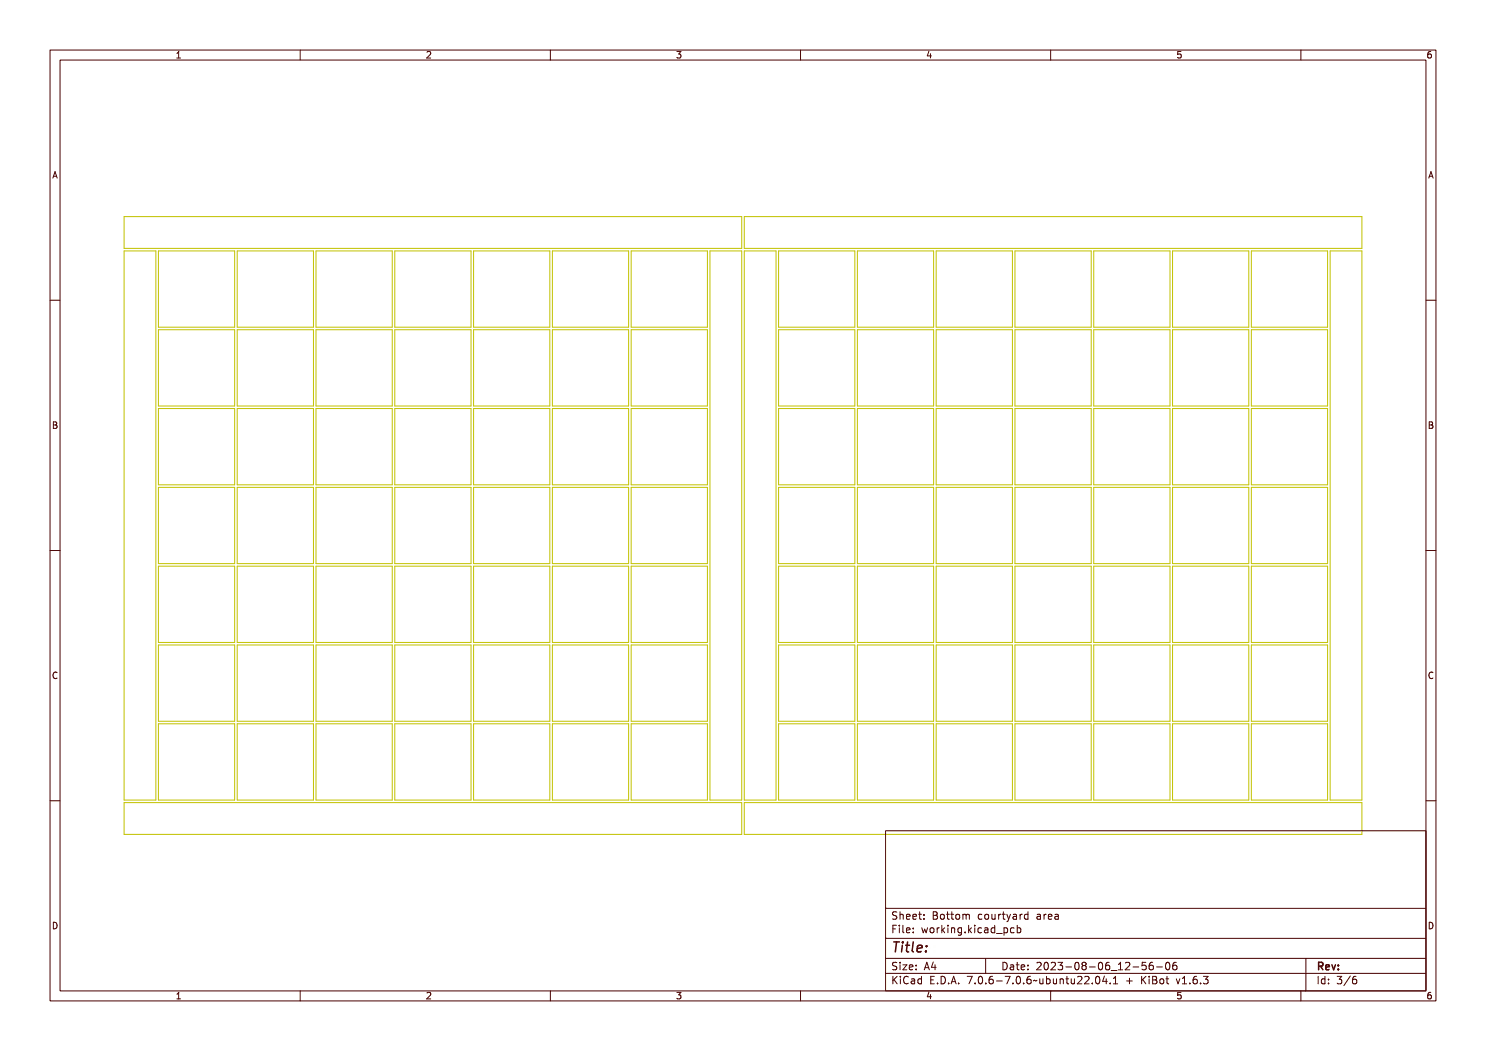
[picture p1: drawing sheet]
<svg xmlns="http://www.w3.org/2000/svg" width="297mm" height="210mm" viewBox="0 0 297 210" stroke-linecap="round" stroke-linejoin="round" font-family="sans-serif">
<g fill="none" stroke="#c2c200" stroke-width=".2">
<path d="M24.8 50.1h6.4v109.8h-6.4zM24.8 43.3h123.4v6.3h-123.4zM31.7 50.1h15.2v15.3h-15.2zM47.4 50.1h15.2v15.3h-15.2zM63.2 50.1h15.2v15.3h-15.2zM78.9 50.1h15.2v15.3h-15.2zM94.7 50.1h15.2v15.3h-15.2zM110.4 50.1h15.2v15.3h-15.2zM126.1 50.1h15.3v15.3h-15.3zM141.9 50.1h6.3v109.8h-6.3zM148.8 43.3h123.4v6.3h-123.4zM148.8 50.1h6.3v109.8h-6.3z"/>
<path d="M155.6 50.1h15.3v15.3h-15.3zM171.4 50.1h15.2v15.3h-15.2zM187.1 50.1h15.2v15.3h-15.2zM202.9 50.1h15.2v15.3h-15.2zM218.6 50.1h15.2v15.3h-15.2zM234.4 50.1h15.2v15.3h-15.2zM250.1 50.1h15.2v15.3h-15.2zM265.8 50.1h6.4v109.8h-6.4zM31.7 65.9h15.2v15.2h-15.2zM47.4 65.9h15.2v15.2h-15.2zM63.2 65.9h15.2v15.2h-15.2zM78.9 65.9h15.2v15.2h-15.2z"/>
<path d="M94.7 65.9h15.2v15.2h-15.2zM110.4 65.9h15.2v15.2h-15.2zM126.1 65.9h15.3v15.2h-15.3zM155.6 65.9h15.3v15.2h-15.3zM171.4 65.9h15.2v15.2h-15.2zM187.1 65.9h15.2v15.2h-15.2zM202.9 65.9h15.2v15.2h-15.2zM218.6 65.9h15.2v15.2h-15.2zM234.4 65.9h15.2v15.2h-15.2zM250.1 65.9h15.2v15.2h-15.2zM31.7 97.4h15.2v15.2h-15.2zM31.7 81.6h15.2v15.3h-15.2z"/>
<path d="M47.4 97.4h15.2v15.2h-15.2zM47.4 81.6h15.2v15.3h-15.2zM63.2 97.4h15.2v15.2h-15.2zM63.2 81.6h15.2v15.3h-15.2zM78.9 97.4h15.2v15.2h-15.2zM78.9 81.6h15.2v15.3h-15.2zM94.7 97.4h15.2v15.2h-15.2zM94.7 81.6h15.2v15.3h-15.2zM110.4 97.4h15.2v15.2h-15.2zM110.4 81.6h15.2v15.3h-15.2zM126.1 97.4h15.3v15.2h-15.3zM126.1 81.6h15.3v15.3h-15.3z"/>
<path d="M155.6 97.4h15.3v15.2h-15.3zM155.6 81.6h15.3v15.3h-15.3zM171.4 97.4h15.2v15.2h-15.2zM171.4 81.6h15.2v15.3h-15.2zM187.1 97.4h15.2v15.2h-15.2zM187.1 81.6h15.2v15.3h-15.2zM202.9 97.4h15.2v15.2h-15.2zM202.9 81.6h15.2v15.3h-15.2zM218.6 97.4h15.2v15.2h-15.2zM218.6 81.6h15.2v15.3h-15.2zM234.4 97.4h15.2v15.2h-15.2zM234.4 81.6h15.2v15.3h-15.2z"/>
<path d="M250.1 97.4h15.2v15.2h-15.2zM250.1 81.6h15.2v15.3h-15.2zM31.7 113.1h15.2v15.3h-15.2zM47.4 113.1h15.2v15.3h-15.2zM63.2 113.1h15.2v15.3h-15.2zM78.9 113.1h15.2v15.3h-15.2zM94.7 113.1h15.2v15.3h-15.2zM110.4 113.1h15.2v15.3h-15.2zM126.1 113.1h15.3v15.3h-15.3zM155.6 113.1h15.3v15.3h-15.3zM171.4 113.1h15.2v15.3h-15.2zM187.1 113.1h15.2v15.3h-15.2z"/>
<path d="M202.9 113.1h15.2v15.3h-15.2zM218.6 113.1h15.2v15.3h-15.2zM234.4 113.1h15.2v15.3h-15.2zM250.1 113.1h15.2v15.3h-15.2zM31.7 128.9h15.2v15.2h-15.2zM47.4 128.9h15.2v15.2h-15.2zM63.2 128.9h15.2v15.2h-15.2zM78.9 128.9h15.2v15.2h-15.2zM94.7 128.9h15.2v15.2h-15.2zM110.4 128.9h15.2v15.2h-15.2zM126.1 128.9h15.3v15.2h-15.3zM155.6 128.9h15.3v15.2h-15.3z"/>
<path d="M171.4 128.9h15.2v15.2h-15.2zM187.1 128.9h15.2v15.2h-15.2zM202.9 128.9h15.2v15.2h-15.2zM218.6 128.9h15.2v15.2h-15.2zM234.4 128.9h15.2v15.2h-15.2zM250.1 128.9h15.2v15.2h-15.2zM31.7 144.6h15.2v15.3h-15.2zM47.4 144.6h15.2v15.3h-15.2zM63.2 144.6h15.2v15.3h-15.2zM78.9 144.6h15.2v15.3h-15.2zM94.7 144.6h15.2v15.3h-15.2zM110.4 144.6h15.2v15.3h-15.2z"/>
<path d="M126.1 144.6h15.3v15.3h-15.3zM155.6 144.6h15.3v15.3h-15.3zM171.4 144.6h15.2v15.3h-15.2zM187.1 144.6h15.2v15.3h-15.2zM202.9 144.6h15.2v15.3h-15.2zM218.6 144.6h15.2v15.3h-15.2zM234.4 144.6h15.2v15.3h-15.2zM250.1 144.6h15.2v15.3h-15.2zM24.8 160.4h123.4v6.3h-123.4zM148.8 160.4h123.4v6.3h-123.4z"/>
</g>
<g fill="none" stroke="#480000" stroke-width=".2">
<path d="M10 10h277v190h-277zM12 12h273v186h-273zM60 10v2M110 10v2M160 10v2M210 10v2M260 10v2M10 60h2M285 60h2M10 110h2M285 110h2M10 160h2"/>
<path d="M285 160h2M177 166h108v32h-108zM60 198v2M110 198v2M160 198v2M177 181.5h108M177 187.5h108M177 191.5h108M177 194.5h108M178.1 195.2h.2v.6l.6-.6h.3l-.6 .6 .6 .8h-.2l-.5-.7-.2 .2v.5h-.2zM178.2 185h.9v.2h-.7v.4h.6v.2h-.6v.7h-.2zM178.3 182.4l.5-.1h.2v.2a.31 .31 0 0 0-.5-.1 .31 .31 0 0 0 0 .5 .5 .5 0 0 1 .6 .6 .5 .5 0 0 1-.8 .2l-.1-.2a.34 .34 0 0 0 .4 .1 .34 .34 0 0 0 .1-.5 .47 .47 0 0 1-.5-.2 .47 .47 0 0 1 .1-.5z"/>
<path d="M178.3 192.5l.5-.1h.2v.2a.31 .31 0 0 0-.5-.1 .31 .31 0 0 0 0 .5 .5 .5 0 0 1 .6 .6 .5 .5 0 0 1-.8 .2l-.1-.2a.34 .34 0 0 0 .4 .1 .34 .34 0 0 0 .1-.5 .47 .47 0 0 1-.5-.2 .47 .47 0 0 1 .1-.5zM179.4 182.2h.2v.6a.35 .35 0 0 1 .4-.1 .35 .35 0 0 1 .2 .4v.6h-.2v-.8h-.4v.8h-.2zM179.5 185.4h.4v.9h.4v.2h-.9v-.2h.3v-.8h-.2zM179.5 192.8h.4v.9h.4v.1h-.9v-.1h.3v-.8h-.2zM179.5 195.6h.4v.9h.4v.1h-.9v-.1h.3v-.8h-.2zM179.7 184.9h.2v.3h-.2zM179.7 192.3h.2v.3h-.2zM179.7 195.1h.2v.3h-.2zM180.6 184.9h.4v1.3l.4 .1v.2l-.5-.2v-1.2h-.3zM180.6 192.8h.8l-.6 .9h.6v.1h-.8l.6-.9h-.6zM180.7 182.8l.1-.1a.49 .49 0 0 1 .5 0 .49 .49 0 0 1 .2 .5h-.8a.42 .42 0 0 0 .3 .4 .42 .42 0 0 0 .4-.1 .47 .47 0 0 1-.4 .3 .47 .47 0 0 1-.4-.3zM180.7 195.4a.4 .4 0 0 1 .4-.3 .4 .4 0 0 1 .4 .3 .56 .56 0 0 0-.8 .4 .56 .56 0 0 0 .5 .7l.3-.1a.43 .43 0 0 1-.5 .3 .43 .43 0 0 1-.4-.4v-.6z"/>
<path d="M180.8 182.9l.4-.1 .1 .3h-.6zM181.8 195.6l.3-.1a.43 .43 0 0 1 .5 .5v.6h-.1v-.1a.38 .38 0 0 1-.5 .2 .38 .38 0 0 1-.2-.5 .38 .38 0 0 1 .4-.2h.3a.35 .35 0 0 0-.3-.4 .35 .35 0 0 0-.4 .2zM181.9 182.8l.1-.1a.49 .49 0 0 1 .5 0 .49 .49 0 0 1 .2 .5h-.8a.42 .42 0 0 0 .3 .4 .42 .42 0 0 0 .5-.1 .47 .47 0 0 1-.5 .3 .47 .47 0 0 1-.4-.3zM181.9 185.5l.1-.1a.49 .49 0 0 1 .5 0 .49 .49 0 0 1 .2 .5h-.8a.42 .42 0 0 0 .3 .4 .42 .42 0 0 0 .5-.1 .47 .47 0 0 1-.5 .3 .47 .47 0 0 1-.4-.3zM181.9 192.9l.1-.1a.49 .49 0 0 1 .5 0 .49 .49 0 0 1 .2 .5h-.8a.42 .42 0 0 0 .3 .4 .42 .42 0 0 0 .5-.1 .47 .47 0 0 1-.5 .3 .47 .47 0 0 1-.4-.3zM182 196.2l.5-.1a.31 .31 0 0 1-.2 .4 .31 .31 0 0 1-.4-.1zM182 182.9l.4-.1 .1 .3h-.6zM182 185.6l.4-.1 .1 .3h-.6zM182 193l.4-.1 .1 .3h-.6zM183 195.7l.4-.2 .2 .2v-.6h.2v1.5h-.2v-.1a.42 .42 0 0 1-.5 .1 .42 .42 0 0 1-.2-.5zM183.2 195.8l.1-.1a.4 .4 0 0 1 .3 .4 .4 .4 0 0 1-.3 .4l-.2-.2zM183.2 182.3h.2v.4h.4v.1h-.4v.7l.4 .1v.1h-.4l-.1-.1-.1-.8h-.3v-.1h.3z"/>
<path d="M183.3 185.4h.2v.3h-.2zM183.3 186.2h.2v.3h-.2zM183.3 192.8h.2v.3h-.2zM183.3 193.6h.2v.2h-.2zM184.5 182.7h.2v.3h-.2zM184.5 183.5h.2v.2h-.2zM185.2 185.4h.2l.2 .8 .1-.5h.2l.2 .5 .1-.8h.2l-.2 1.1h-.2l-.2-.7-.2 .7h-.1zM185.4 195.2h.9v.2h-.7v.4h.6v.2h-.6v.5h.7v.1h-.9zM185.7 192.4h.2l.5 1.4h-.2l-.1-.3h-.5l-.1 .3h-.2zM185.8 192.6l.2 .7h-.4zM186.6 182.3h.4a.35 .35 0 0 1 .5 .2 .35 .35 0 0 1-.3 .5 .41 .41 0 0 1 .3 .5 .41 .41 0 0 1-.5 .2h-.4zM186.8 183.1h.2a.27 .27 0 0 1 .3 .2 .27 .27 0 0 1-.3 .3h-.2z"/>
<path d="M186.8 182.5h.2a.23 .23 0 0 1 .3 .2 .23 .23 0 0 1-.3 .2h-.2zM186.8 185.6l.1-.1a.39 .39 0 0 1 .4 .4 .39 .39 0 0 1-.4 .4l-.1-.2zM186.9 196.4h.2v.2h-.2zM187.1 192.4h.2v.9h.2v.2h-.2v.3h-.2v-.3h-.6zM187.1 192.6v.7h-.4zM187.8 195.2a.76 .76 0 0 1 .9 .7 .76 .76 0 0 1-.9 .7zM188 195.4a.57 .57 0 0 1 .5 .5 .57 .57 0 0 1-.5 .6zM188 185.4h.2v.2v-.1a.29 .29 0 0 1 .3-.2 .29 .29 0 0 1 .3 .3 .37 .37 0 0 0-.5-.1 .37 .37 0 0 0-.1 .4v.6h-.2zM188 182.9l.1-.1a.39 .39 0 0 1 .4 .4 .39 .39 0 0 1-.4 .4l-.1-.2zM189.1 184.9h.1v.9l.5-.4h.2l-.4 .4 .5 .7h-.2l-.4-.6-.2 .1v.5h-.1zM189.2 182.3h.2v.4h.4v.1h-.4v.7l.4 .1v.1h-.4l-.1-.1-.1-.8h-.2v-.1h.2zM189.3 196.4h.3v.2h-.3z"/>
<path d="M190.3 185.4h.4v.9h.4v.2h-.9v-.2h.4v-.8h-.3zM190.5 182.3h.1v.4h.4v.1h-.4v.7l.4 .1v.1h-.4l-.1-.1v-.8h-.3v-.1h.3zM190.5 195.2h.3l.4 1.4h-.2l-.1-.3h-.5l-.1 .3h-.2zM190.6 184.9h.1v.3h-.1zM190.6 195.4l.2 .7h-.4zM191.4 185.4h.2v.1a.35 .35 0 0 1 .4-.1 .35 .35 0 0 1 .3 .4v.7h-.2l-.1-.9h-.3l-.1 .9h-.2zM191.6 182.9l.1-.1a.39 .39 0 0 1 .4 .4 .39 .39 0 0 1-.4 .4l-.1-.2zM191.7 196.4h.3v.2h-.3zM192.5 182.7l.6 .1 .3-.1 .1 1h-.1l-.1-.9-.2 .1v.8h-.1l-.2-.9-.1 .9h-.2zM192.7 185.5l.3-.2 .3 .2v-.1h.2v1a.53 .53 0 0 1-.8 .4v-.2a.36 .36 0 0 0 .4 .1 .36 .36 0 0 0 .2-.4l-.1 .1a.53 .53 0 0 1-.7-.3 .53 .53 0 0 1 .2-.6zM192.8 185.6l.1-.1a.39 .39 0 0 1 .4 .4 .39 .39 0 0 1-.4 .4l-.1-.2zM193.8 195.2h.9l-.5 1.4h-.2l.5-1.2h-.7z"/>
<path d="M194.1 186.2h.3v.3h-.3zM195.1 184.9h.2v.9l.4-.4h.3l-.5 .4 .5 .7h-.2l-.4-.6-.1 .1v.5h-.2zM195.2 182.8a.39 .39 0 0 1 .4-.2 .39 .39 0 0 1 .3 .3 .4 .4 0 0 0-.6 0 .4 .4 0 0 0 0 .6 .4 .4 0 0 0 .6 0 .45 .45 0 0 1-.6 .3 .45 .45 0 0 1-.3-.6zM195.3 196.4h.3v.2h-.3zM196.3 185.4h.5v.9h.3v.2h-.9v-.2h.4v-.8h-.3zM196.3 195.4a.57 .57 0 0 1 .7 0 .57 .57 0 0 1 .1 .8 .5 .5 0 0 1-.6 .5 .5 .5 0 0 1-.3-.8zM196.4 182.9l.1-.1a.39 .39 0 0 1 .4 .4 .39 .39 0 0 1-.4 .4l-.1-.2zM196.5 195.4a.61 .61 0 0 1 .4 1l-.1 .1a.61 .61 0 0 1-.4-1zM196.6 184.9h.2v.3h-.2zM197 191.5v3M197.4 182.7h.2v.8l.2 .1 .3-.2v-.7h.2v1h-.2v-.1a.35 .35 0 0 1-.4 .2 .35 .35 0 0 1-.3-.5zM197.6 185.5a.39 .39 0 0 1 .4-.2 .39 .39 0 0 1 .3 .3 .4 .4 0 0 0-.6 0 .4 .4 0 0 0 0 .6 .4 .4 0 0 0 .6 0 .45 .45 0 0 1-.6 .3 .45 .45 0 0 1-.3-.6z"/>
<path d="M197.7 196.4h.3v.2h-.3zM198.7 185.4l.2-.1a.43 .43 0 0 1 .6 .5v.7h-.2v-.2a.38 .38 0 0 1-.5 .2 .38 .38 0 0 1-.2-.5 .38 .38 0 0 1 .5-.2h.2a.35 .35 0 0 0-.3-.4 .35 .35 0 0 0-.3 .2zM198.7 195.4a.38 .38 0 0 1 .4-.3 .38 .38 0 0 1 .3 .3 .43 .43 0 0 0-.5 0 .43 .43 0 0 0-.1 .5 .46 .46 0 0 1 .7 .1 .46 .46 0 0 1-.2 .6 .46 .46 0 0 1-.7-.2zM198.8 182.7h.2v.2v-.1a.29 .29 0 0 1 .4-.2 .29 .29 0 0 1 .2 .3 .37 .37 0 0 0-.4-.1 .37 .37 0 0 0-.2 .4v.5h-.2zM198.8 186l.5-.1a.31 .31 0 0 1-.1 .4 .31 .31 0 0 1-.4-.1zM199.9 185.5l.3-.2 .3 .2v-.6h.2v1.6h-.2v-.2a.42 .42 0 0 1-.5 .1 .42 .42 0 0 1-.2-.5zM200 196h.5v.2h-.5zM200 185.6l.1-.1a.39 .39 0 0 1 .4 .4 .39 .39 0 0 1-.4 .4l-.1-.2zM200.1 182.3h.2v.4h.4v.1h-.4v.7l.4 .1v.1h-.4l-.2-.1v-.8h-.3v-.1h.3zM200.1 192.4a.76 .76 0 0 1 1 .7 .76 .76 0 0 1-1 .7zM200.3 192.6a.57 .57 0 0 1 .6 .5 .57 .57 0 0 1-.6 .6zM200.9 186.8l1.2 .1z"/>
<path d="M201 182.7h.2l.3 .8 .3-.8h.2l-.3 .7a.68 .68 0 0 1-.7 .8l.4-.5zM201 195.2h.9l-.5 1.4h-.2l.5-1.2h-.7zM201.4 192.8l.3-.1a.43 .43 0 0 1 .5 .5v.6h-.1v-.1a.38 .38 0 0 1-.5 .2 .38 .38 0 0 1-.2-.5 .38 .38 0 0 1 .4-.2h.3a.35 .35 0 0 0-.3-.4 .35 .35 0 0 0-.4 .2zM201.6 193.4l.5-.1a.31 .31 0 0 1-.2 .4 .31 .31 0 0 1-.4-.1zM202.2 185.4h.2v.1a.53 .53 0 0 1 .8 .3 .53 .53 0 0 1-.6 .7l-.2-.2v.6h-.2zM202.3 182.7l.3-.1a.43 .43 0 0 1 .5 .5v.6h-.2v-.1a.38 .38 0 0 1-.5 .2 .38 .38 0 0 1-.2-.5 .38 .38 0 0 1 .5-.2h.2a.35 .35 0 0 0-.2-.4 .35 .35 0 0 0-.4 .2zM202.4 183.3l.5-.1a.31 .31 0 0 1-.1 .4 .31 .31 0 0 1-.4-.1zM202.5 185.6l.1-.1a.4 .4 0 0 1 .4 .4 .4 .4 0 0 1-.4 .4l-.2-.2zM202.5 196.4h.3v.2h-.3zM202.8 192.4h.2v.4h.4v.1h-.4v.7l.4 .1v.1h-.4l-.2-.1v-.8h-.3v-.1h.3zM203.5 195.4a.57 .57 0 0 1 .8 0 .57 .57 0 0 1 0 .8 .5 .5 0 0 1-.6 .5 .5 .5 0 0 1-.3-.8zM203.6 185.5a.39 .39 0 0 1 .4-.2 .39 .39 0 0 1 .3 .3 .4 .4 0 0 0-.5 0 .4 .4 0 0 0 0 .6 .4 .4 0 0 0 .5 0 .45 .45 0 0 1-.6 .3 .45 .45 0 0 1-.2-.6z"/>
<path d="M203.6 182.7h.2v.2l.1-.1a.29 .29 0 0 1 .3-.2 .29 .29 0 0 1 .2 .3 .37 .37 0 0 0-.4-.1 .37 .37 0 0 0-.2 .4v.5h-.2zM203.7 195.4a.61 .61 0 0 1 .4 1l-.1 .1a.61 .61 0 0 1-.3-1zM203.9 192.9l.1-.1a.49 .49 0 0 1 .5 0 .49 .49 0 0 1 .2 .5h-.8a.42 .42 0 0 0 .3 .4 .42 .42 0 0 0 .5-.1 .47 .47 0 0 1-.5 .3 .47 .47 0 0 1-.4-.3zM204 193l.4-.1 .1 .3h-.6zM204.7 184.9h.1v.6a.53 .53 0 0 1 .8 .3 .53 .53 0 0 1-.6 .7l-.2-.2v.2h-.1zM204.7 182.8l.3-.2 .3 .2v-.6h.2v1.5h-.2v-.1a.42 .42 0 0 1-.5 .1 .42 .42 0 0 1-.2-.5zM204.8 182.9l.1-.1a.4 .4 0 0 1 .4 .4 .4 .4 0 0 1-.4 .4l-.1-.2zM204.9 185.6l.1-.1a.39 .39 0 0 1 .4 .4 .39 .39 0 0 1-.4 .4l-.1-.2zM204.9 196.4h.3v.2h-.3zM205.3 192.8h.2v.3h-.2zM205.3 193.6h.2v.2h-.2zM205.9 195.4a.38 .38 0 0 1 .4-.3 .38 .38 0 0 1 .3 .3 .43 .43 0 0 0-.5 0 .43 .43 0 0 0-.1 .5 .46 .46 0 0 1 .7 .1 .46 .46 0 0 1-.2 .6 .46 .46 0 0 1-.6-.2z"/>
<path d="M207 196l1-.1a.49 .49 0 0 1-.8 .1l-.2 .2zM207.1 182.7l.3-.1a.43 .43 0 0 1 .5 .5v.6h-.2v-.1a.38 .38 0 0 1-.5 .2 .38 .38 0 0 1-.2-.5 .38 .38 0 0 1 .5-.2h.2a.35 .35 0 0 0-.2-.4 .35 .35 0 0 0-.4 .2zM207.3 183.3l.4-.1a.31 .31 0 0 1-.1 .4 .31 .31 0 0 1-.4-.1zM207.4 192.5a.53 .53 0 0 1 .8 .1 .53 .53 0 0 1-.3 .7l-.3 .4h.7v.1h-.9l.3-.5a.4 .4 0 0 0 .3-.4 .4 .4 0 0 0-.3-.4l-.3 .2zM208.3 195.6h.1l.1 .8 .2 .1 .2-.2v-.7h.2v1h-.2v-.1a.35 .35 0 0 1-.4 .2 .35 .35 0 0 1-.2-.5zM208.4 182.7h.2v.2l.1-.1a.29 .29 0 0 1 .3-.2 .29 .29 0 0 1 .2 .3 .37 .37 0 0 0-.4-.1 .37 .37 0 0 0-.2 .4v.5h-.2zM208.7 192.6a.57 .57 0 0 1 .7 0 .57 .57 0 0 1 .1 .8 .5 .5 0 0 1-.6 .5 .5 .5 0 0 1-.3-.8zM208.9 192.6a.61 .61 0 0 1 .3 1l-.1 .1a.61 .61 0 0 1-.3-1zM209.5 195.1h.2v.6a.53 .53 0 0 1 .7 .3 .53 .53 0 0 1-.6 .7l-.1-.2v.1h-.2zM209.5 182.8l.2-.1a.49 .49 0 0 1 .5 0 .49 .49 0 0 1 .2 .5h-.8a.42 .42 0 0 0 .3 .4 .42 .42 0 0 0 .4-.1 .47 .47 0 0 1-.4 .3 .47 .47 0 0 1-.4-.3zM209.7 182.9l.3-.1 .2 .3h-.6zM209.7 195.8l.1-.1a.4 .4 0 0 1 .4 .4 .4 .4 0 0 1-.4 .4l-.1-.2z"/>
<path d="M209.8 192.5a.53 .53 0 0 1 .8 .1 .53 .53 0 0 1-.3 .7l-.3 .4h.7v.1h-.9l.3-.5a.4 .4 0 0 0 .3-.4 .4 .4 0 0 0-.3-.4l-.3 .2zM210 198v2M210.7 195.6h.2v.8l.2 .1 .2-.2v-.7h.2v1h-.2v-.1a.35 .35 0 0 1-.4 .2 .35 .35 0 0 1-.2-.5zM210.7 182.7l.3-.1a.43 .43 0 0 1 .5 .5v.6h-.2v-.1a.38 .38 0 0 1-.4 .2 .38 .38 0 0 1-.3-.5 .38 .38 0 0 1 .5-.2h.2a.35 .35 0 0 0-.2-.4 .35 .35 0 0 0-.4 .2zM210.9 183.3l.4-.1a.31 .31 0 0 1-.1 .4 .31 .31 0 0 1-.4-.1zM211 192.4a.46 .46 0 0 1 .6 0 .46 .46 0 0 1 .1 .6l-.1 .1a.47 .47 0 0 1 .2 .7 .47 .47 0 0 1-.7 0l-.1-.2a.35 .35 0 0 0 .5 .1 .35 .35 0 0 0 0-.5h-.3v-.2a.29 .29 0 0 0 .4-.1 .29 .29 0 0 0-.1-.4 .29 .29 0 0 0-.4 .1h-.1zM211.9 195.6h.2v.1a.35 .35 0 0 1 .4-.1 .35 .35 0 0 1 .2 .4v.6h-.2v-.8h-.4v.8h-.2zM212.4 193.2h.5v.2h-.5zM213.3 195.2h.2v.4h.4v.1h-.4v.7l.4 .1v.1h-.4l-.2-.1v-.8h-.3v-.1h.3zM213.5 192.6a.57 .57 0 0 1 .7 0 .57 .57 0 0 1 .1 .8 .5 .5 0 0 1-.6 .5 .5 .5 0 0 1-.3-.8zM213.7 192.6a.61 .61 0 0 1 .3 1v.1a.61 .61 0 0 1-.4-1zM214.3 195.6h.2v.8l.2 .1 .2-.2v-.7h.2v1h-.2v-.1a.35 .35 0 0 1-.4 .2 .35 .35 0 0 1-.2-.5z"/>
<path d="M214.7 192.5a.41 .41 0 0 1 .7-.1 .41 .41 0 0 1-.2 .7 .42 .42 0 0 1 .2 .6 .42 .42 0 0 1-.7 0 .42 .42 0 0 1 .2-.6l-.3-.2zM215.5 195.3a.53 .53 0 0 1 .8 .1 .53 .53 0 0 1-.3 .7l-.3 .4h.6v.1h-.9l.4-.5a.4 .4 0 0 0 .3-.4 .4 .4 0 0 0-.3-.4l-.3 .2zM216 193.2h.5v.2h-.5zM216.7 195.3a.53 .53 0 0 1 .8 .1 .53 .53 0 0 1-.3 .7l-.3 .4h.6v.1h-.9l.4-.5a.4 .4 0 0 0 .3-.4 .4 .4 0 0 0-.3-.4l-.3 .2zM217.1 192.6a.57 .57 0 0 1 .7 0 .57 .57 0 0 1 .1 .8 .5 .5 0 0 1-.6 .5 .5 .5 0 0 1-.3-.8zM217.3 192.6a.61 .61 0 0 1 .3 1v.1a.61 .61 0 0 1-.4-1zM218.2 196.4h.2v.2h-.2zM218.3 192.6a.38 .38 0 0 1 .4-.3 .38 .38 0 0 1 .3 .3 .43 .43 0 0 0-.5 0 .43 .43 0 0 0-.1 .5 .46 .46 0 0 1 .6 .1 .46 .46 0 0 1-.1 .6 .46 .46 0 0 1-.7-.2zM219.2 195.4a.57 .57 0 0 1 .7 0 .57 .57 0 0 1 .1 .8 .5 .5 0 0 1-.7 .5 .5 .5 0 0 1-.3-.8zM219.2 194.2l1.3 .1zM219.4 195.4a.61 .61 0 0 1 .3 1l-.1 .1a.61 .61 0 0 1-.3-1zM220.7 192.5l.5-.1v1.3h.3v.1h-.8v-.1h.3v-1.1h-.3z"/>
<path d="M220.8 195.2h.2v.9h.2v.2h-.2v.3h-.2v-.3h-.6zM220.8 195.4v.7h-.4zM221.8 196.4h.2v.2h-.2zM221.8 192.5a.53 .53 0 0 1 .8 .1 .53 .53 0 0 1-.3 .7l-.3 .4h.7v.1h-.9l.3-.5a.4 .4 0 0 0 .4-.4 .4 .4 0 0 0-.4-.4l-.3 .2zM222.8 195.3l.5-.1v1.3h.3v.1h-.8v-.1h.3v-1.1h-.3zM223.2 193.2h.5v.2h-.5zM224.3 192.4h.7v.2h-.6v.3a.53 .53 0 0 1 .7 .7 .53 .53 0 0 1-.9 .2v-.2a.38 .38 0 0 0 .5 .1 .38 .38 0 0 0 .1-.5 .38 .38 0 0 0-.5-.1zM225.4 195.5h.2v.4h.4v.2h-.4v.4h-.2v-.4h-.4v-.2h.4zM225.5 192.6a.38 .38 0 0 1 .4-.3 .38 .38 0 0 1 .3 .3 .43 .43 0 0 0-.5 0 .43 .43 0 0 0-.1 .5 .46 .46 0 0 1 .7 .1 .46 .46 0 0 1-.2 .6 .46 .46 0 0 1-.7-.2zM226.8 193.2h.5v.2h-.5zM227.5 195.2h.2v.6l.6-.6h.2l-.6 .6 .6 .8h-.2l-.5-.7-.1 .2v.5h-.2zM227.9 192.6a.57 .57 0 0 1 .8 0 .57 .57 0 0 1 0 .8 .5 .5 0 0 1-.6 .5 .5 .5 0 0 1-.3-.8z"/>
<path d="M228.2 192.6a.61 .61 0 0 1 .3 1l-.1 .1a.61 .61 0 0 1-.3-1zM228.8 195.6h.4v.9h.4v.1h-.9v-.1h.4v-.8h-.3zM229.1 195.1h.1v.3h-.1zM229.1 192.6a.38 .38 0 0 1 .4-.3 .38 .38 0 0 1 .3 .3 .43 .43 0 0 0-.5 0 .43 .43 0 0 0-.1 .5 .46 .46 0 0 1 .7 .1 .46 .46 0 0 1-.2 .6 .46 .46 0 0 1-.6-.2zM229.9 195.2h.4a.35 .35 0 0 1 .5 .2 .35 .35 0 0 1-.3 .5 .41 .41 0 0 1 .3 .5 .41 .41 0 0 1-.5 .2h-.4zM230.1 196h.2a.27 .27 0 0 1 .3 .2 .27 .27 0 0 1-.3 .3h-.2zM230.1 195.4h.2a.23 .23 0 0 1 .3 .2 .23 .23 0 0 1-.3 .2h-.2zM231.2 193.2h1.1M231.3 195.8l.1-.1a.39 .39 0 0 1 .4 .4 .39 .39 0 0 1-.4 .4l-.1-.2zM232.6 195.2h.1v.4h.4v.1h-.4l.1 .7 .3 .1v.1h-.3l-.2-.1v-.8h-.3v-.1h.3zM233.2 192.4l.1-.1a.8 .8 0 0 1 .5 .7 .8 .8 0 0 1-.5 .8 1 1 0 0 1-.1-1.4zM234.6 195.6h.2l.3 .9 .4-.9h.2l-.4 1h-.3z"/>
<path d="M235.1 192.3l-.4 .1a1.01 1.01 0 0 0 0 1.4l.5-.2v-.5l-.2-.2h-.3l-.3 .2M236 195.3l.5-.1v1.3h.3v.1h-.8v-.1h.3v-1.1h-.3zM237.4 196.4h.3v.2h-.3zM238.4 195.4a.38 .38 0 0 1 .4-.3 .38 .38 0 0 1 .3 .3 .43 .43 0 0 0-.5 0 .43 .43 0 0 0-.1 .5 .46 .46 0 0 1 .7 .1 .46 .46 0 0 1-.2 .6 .46 .46 0 0 1-.7-.2zM239.8 196.4h.3v.2h-.3zM240.7 195.2a.46 .46 0 0 1 .6 0 .46 .46 0 0 1 .1 .6l-.1 .1a.47 .47 0 0 1 .2 .7 .47 .47 0 0 1-.7 0l-.1-.2a.35 .35 0 0 0 .5 .1 .35 .35 0 0 0 0-.5l-.3-.1v-.1a.29 .29 0 0 0 .4-.1 .29 .29 0 0 0-.1-.4 .29 .29 0 0 0-.4 .1h-.1zM260 198v2M261 191.5v6.5M263.2 195.2h.8v.2h-.3v1.1h.3v.1h-.8v-.1h.3v-1.1h-.3zM264.4 195.7l.3-.2 .3 .2v-.6h.2v1.5h-.2v-.1a.42 .42 0 0 1-.5 .1 .42 .42 0 0 1-.2-.5zM264.6 195.8l.1-.1a.4 .4 0 0 1 .3 .4 .4 .4 0 0 1-.3 .4l-.2-.2zM265.9 195.6h.2v.3h-.2z"/>
<path d="M265.9 196.4h.2v.2h-.2zM268 195.2a.46 .46 0 0 1 .6 0 .46 .46 0 0 1 .1 .6l-.1 .1a.47 .47 0 0 1 .2 .7 .47 .47 0 0 1-.8 0l-.1-.2a.35 .35 0 0 0 .6 .1 .35 .35 0 0 0 0-.5l-.3-.1v-.1a.29 .29 0 0 0 .4-.1 .29 .29 0 0 0-.1-.4 .29 .29 0 0 0-.4 .1h-.1zM269.9 195.2h.2l-.8 1.6h-.2zM270.5 195.4a.38 .38 0 0 1 .4-.3 .38 .38 0 0 1 .3 .3 .43 .43 0 0 0-.5 0 .43 .43 0 0 0-.2 .5 .46 .46 0 0 1 .7 .1 .46 .46 0 0 1-.2 .6 .46 .46 0 0 1-.6-.2z"/>
<circle cx="187" cy="185.9" r=".53"/>
<circle cx="188.2" cy="183.2" r=".53"/>
<circle cx="191.8" cy="183.2" r=".53"/>
<circle cx="196.6" cy="183.2" r=".53"/>
<circle cx="196.7" cy="195.9" r=".13"/>
<circle cx="199.1" cy="196.2" r=".32"/>
<circle cx="203.9" cy="195.9" r=".13"/>
<circle cx="206.3" cy="196.2" r=".32"/>
<circle cx="209" cy="193.1" r=".13"/>
<circle cx="213.8" cy="193.1" r=".13"/>
<circle cx="215" cy="193.4" r=".29"/>
<circle cx="215" cy="192.8" r=".25"/>
<circle cx="217.4" cy="193.1" r=".13"/>
<circle cx="218.7" cy="193.4" r=".32"/>
<circle cx="219.5" cy="195.9" r=".13"/>
<circle cx="225.9" cy="193.4" r=".32"/>
<circle cx="228.3" cy="193.1" r=".13"/>
<circle cx="229.5" cy="193.4" r=".32"/>
<circle cx="231.5" cy="196.1" r=".53"/>
<circle cx="238.8" cy="196.2" r=".32"/>
<circle cx="270.9" cy="196.2" r=".32"/>
</g>
<g fill="none" stroke="#480000" stroke-width=".3">
<path d="M178.1 188.4h1.4v.2h-.6v1.7h-.2v-1.7h-.6zM179.9 188.8h.7v1.3h.4v.2h-1.2v-.2h.5v-1.1h-.4zM180.3 188.3h.3v.3h-.3zM181.8 188.4h.2v.4h.6v.2h-.6v1l.6 .1v.2a.55 .55 0 0 1-.8-.5v-.8h-.4v-.2h.4zM183 188.3h.6l.1 1.6 .1 .2h.4v.2a.54 .54 0 0 1-.8-.5v-1.4h-.4zM184.8 189a.65 .65 0 0 1 .8-.1 .65 .65 0 0 1 .3 .7h-1.1a.56 .56 0 0 0 .4 .5 .56 .56 0 0 0 .6-.1v.2a.81 .81 0 0 1-1.1-.1 .81 .81 0 0 1 .1-1.1zM185 189.1l.4-.1 .2 .4h-.8zM186.7 188.9h.3v.4h-.3zM186.7 189.9h.3v.4h-.3zM263.1 192.4a.73 .73 0 0 1 .9 .2v.3l-.3 .3 .5 .6h-.2l-.3-.4-.2-.2h-.2v.6h-.2zM263.3 192.6h.2a.26 .26 0 0 1 .3 .2 .26 .26 0 0 1-.2 .3h-.3zM264.5 192.9l.1-.1a.49 .49 0 0 1 .5 0 .49 .49 0 0 1 .2 .5h-.8a.42 .42 0 0 0 .3 .4 .42 .42 0 0 0 .4-.1 .47 .47 0 0 1-.4 .3 .47 .47 0 0 1-.4-.3z"/>
<path d="M264.6 193l.3-.1 .2 .3h-.6zM265.5 192.8h.2l.3 .9 .3-.9h.2l-.4 1h-.2zM267.1 192.8h.2v.3h-.2zM267.1 193.6h.2v.2h-.2z"/>
</g>
<text font-size="2.7" fill="#480000" x="178" y="190.3">Title:</text>
<g font-size="2" fill="#480000">
<text x="178" y="183.7">Sheet: Bottom courtyard area</text>
<text x="178" y="186.5">File: working.kicad_pcb</text>
<text x="178" y="193.9">Size: A4</text>
<text x="178" y="196.6">KiCad E.D.A. 7.0.6-7.0.6~ubuntu22.04.1 + KiBot v1.6.3</text>
<text x="200" y="193.9">Date: 2023-08-06_12-56-06</text>
<text x="263" y="196.6">Id: 3/6</text>
<text x="263" y="193.9">Rev:</text>
</g>
<g font-size="1.7" fill="#480000">
<text x="35" y="11.7">1</text>
<text x="85" y="11.7">2</text>
<text x="135" y="11.7">3</text>
<text x="185" y="11.7">4</text>
<text x="235" y="11.7">5</text>
<text x="285" y="11.7">6</text>
<text x="10.5" y="35.7">A</text>
<text x="285.5" y="35.7">A</text>
<text x="10.5" y="85.6">B</text>
<text x="285.5" y="85.6">B</text>
<text x="10.5" y="135.7">C</text>
<text x="285.5" y="135.7">C</text>
<text x="10.5" y="185.6">D</text>
<text x="285.5" y="185.6">D</text>
<text x="35" y="199.7">1</text>
<text x="85" y="199.7">2</text>
<text x="135" y="199.7">3</text>
<text x="185" y="199.7">4</text>
<text x="235" y="199.7">5</text>
<text x="285" y="199.7">6</text>
</g>
</svg>
